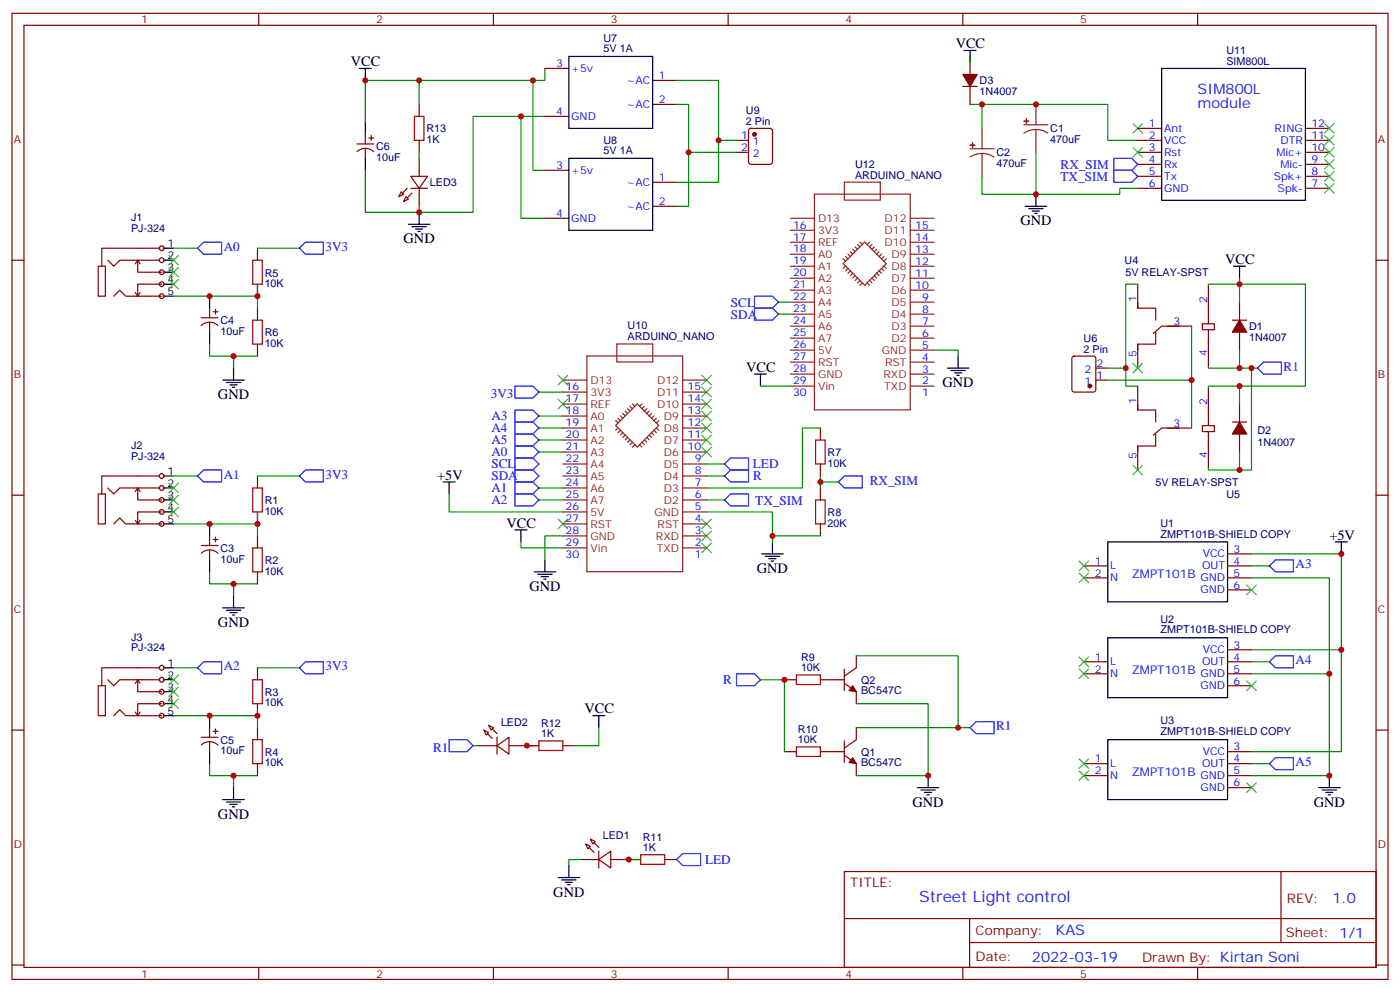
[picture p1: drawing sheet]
<svg xmlns="http://www.w3.org/2000/svg" width="412mm" height="292mm" viewBox="0 0 412 292" stroke-linecap="round" stroke-linejoin="round" font-family="sans-serif">
<g fill="none" stroke="#870000" stroke-width=".35">
<path d="M3.5 3.9h405.4v284.4h-405.4zM7.1 7.4h398.2v277.3h-398.2zM76.2 3.9v3.5M145.3 3.9v3.5M214.5 3.9v3.5M283.6 3.9v3.5M352.8 3.9v3.5M3.5 76.6h3.6M31.7 76.6l1.8 1.8 1.8-1.8h12.3M40.6 73.1h7M405.3 76.6h3.6M3.5 145.7h3.6"/>
<path d="M405.3 145.7h3.6M3.5 214.9h3.6M405.3 214.9h3.6M248.7 256.5h156.6v28.2h-156.6zM377.3 256.5v20.9M248.7 270.4h156.5M285.6 277.4h119.6M285.6 270.4v14.1M3.5 284h3.6M76.2 284.7v3.6M145.3 284.7v3.6M214.5 284.7v3.6"/>
<path d="M283.6 284.7v3.6M352.8 284.7v3.6M405.3 284h3.6"/>
</g>
<path d="M47.6 73.1h3.6M47.6 76.6h3.6M47.6 80.1h3.6M47.6 83.6h3.6M47.6 87.2h3.6" fill="none" stroke="#000" stroke-width=".35"/>
<g fill="#f0f0f0" stroke="#870000" stroke-width=".35">
<circle cx="47.6" cy="73.1" r=".71"/>
<circle cx="47.6" cy="76.6" r=".71"/>
<circle cx="47.6" cy="80.1" r=".71"/>
<circle cx="47.6" cy="83.6" r=".71"/>
<circle cx="47.6" cy="87.2" r=".71"/>
</g>
<path d="M40.6 76.6v3.5h7M40.6 73.1h-10.6v5.3h-1.1v8.8h2.1v-8.8h-1M40.6 76.6l-.7 1M40.6 76.6l.7 1M33.5 87.2l1.8-1.8 1.7 1.8h10.6M39.9 86.1l.7 1.1M41.3 86.1l-.7 1.1M47.6 83.6h-7v3.6M31.7 143.6l1.8 1.8 1.8-1.8h12.3M40.6 140.1h7" fill="none" stroke="#870000" stroke-width=".35"/>
<path d="M47.6 140.1h3.6M47.6 147.1h3.6M47.6 143.6h3.6M47.6 150.7h3.6M47.6 154.2h3.6" fill="none" stroke="#000" stroke-width=".35"/>
<g fill="#f0f0f0" stroke="#870000" stroke-width=".35">
<circle cx="47.6" cy="140.1" r=".71"/>
<circle cx="47.6" cy="143.6" r=".71"/>
<circle cx="47.6" cy="147.1" r=".71"/>
<circle cx="47.6" cy="150.7" r=".71"/>
<circle cx="47.6" cy="154.2" r=".71"/>
</g>
<path d="M33.5 154.2l1.8-1.8 1.7 1.8h10.6M39.9 153.1l.7 1.1M40.6 143.6v3.5h7M40.6 140.1h-10.6v5.3h-1.1v8.8h2.1v-8.8h-1M40.6 143.6l-.7 1.1M40.6 143.6l.7 1.1M41.3 153.1l-.7 1.1M47.6 150.7h-7v3.5M40.6 196.5h7M31.7 200.1l1.8 1.7 1.8-1.7h12.3" fill="none" stroke="#870000" stroke-width=".35"/>
<path d="M47.6 196.5h3.6M47.6 203.6h3.6M47.6 200.1h3.6M47.6 207.1h3.6M47.6 210.6h3.6" fill="none" stroke="#000" stroke-width=".35"/>
<g fill="#f0f0f0" stroke="#870000" stroke-width=".35">
<circle cx="47.6" cy="196.5" r=".71"/>
<circle cx="47.6" cy="200.1" r=".71"/>
<circle cx="47.6" cy="203.6" r=".71"/>
<circle cx="47.6" cy="207.1" r=".71"/>
<circle cx="47.6" cy="210.6" r=".71"/>
</g>
<g fill="none" stroke="#870000" stroke-width=".35">
<path d="M285.8 16.6v5.3M107.6 39.5v2.9M109.4 39.9v1.4M123.5 30.7v3.6M160.5 20.1h7.1M160.5 34.3h7.1M192.3 23.7h7M192.3 30.7h7M220.7 38l.5-.2h5.6l.7 .4v9.5l-.4 .6-5.9 .1-.7-.5v-9.4zM283.6 25.4h4.3M285.8 25.4v5.3M335.1 37.8h7.1"/>
<path d="M384.5 37.8h7.1M105.1 42.4h5M105.2 44.6a3.5 3.5 0 0 1 4.9 .1M107.6 43.8v2.8M108.7 40.6h1.4M118.2 56.5l.7 .7-1.4 .7zM119.6 57.9l.7 .7-1.4 .7zM121 51.9h4.9l-2.4 3.5zM121 55.4h4.9M123.5 41.3v3.5M123.5 46.6v5.3M123.5 55.4v5.3"/>
<path d="M160.5 50.1h7.1M192.3 53.7h7M217 41.3h3.5M217 44.8h3.5M335.1 55.4h7.1M335.1 41.3h7.1M335.1 44.8h7.1M335.1 48.4h7.1M335.1 51.9h7.1M384.5 55.4h7.1M384.5 41.3h7.1M384.5 44.8h7.1"/>
<path d="M384.5 48.4h7.1M384.5 51.9h7.1M75.8 73.1v3.5M160.5 64.2h7.1M192.3 60.7h7M59.3 93.5h4.9M59.3 95.8a3.5 3.5 0 0 1 4.9 0M61.7 90.7v2.8M61.7 94.9v2.9M62.8 91.8h1.4M63.5 91.1v1.4M75.8 83.6v3.6"/>
<path d="M75.8 90.7v3.5M335.1 88.9v1.8h5.3v3.5M335.1 83.6v7.1M340.4 97.8v3.5h-5.3v1.7M344 96h7M347.5 96h-5.3l-2.5 2.1M354.2 95.3h3.5v1.7h-3.5zM356 84v11.3M356 97v11M363 94.2h4.2M365.1 88.9v5.3M365.1 97.8v5.2"/>
<path d="M75.8 101.3v3.5M316 105l.4-.2h5.7l.6 .4 .1 9.5-.5 .6-5.9 .1-.6-.5-.1-9.4zM322.8 111.9h3.5M322.8 108.3h3.5M335.1 118.9v1.8h5.3v3.5M335.1 101.3v7M335.1 113.6v7.1M356 114v11.3M365.1 118.9v5.3M241.7 126v3.5M241.7 136.6v3.5M335.1 131.3v7"/>
<path d="M340.4 127.7v3.6h-5.3v1.7M344 126h7M347.5 126h-5.3l-2.5 2.1M354.2 125.3h3.5v1.7h-3.5zM356 127v11M363 124.2h4.2M365.1 127.7v5.3M61.7 157.7v2.8M62.8 158.8h1.4M63.5 158.1v1.4M75.8 140.1v3.5M75.8 150.7v3.5"/>
<path d="M75.8 157.7v3.6M241.7 143.6v3.5M241.7 154.2v3.5M59.3 160.5h4.9M59.3 162.8a3.5 3.5 0 0 1 4.9 .1M61.7 162v2.8M75.8 168.3v3.5M319.3 166.5h7M319.3 170.1h7M361.6 163h7.1M361.6 166.5h7.1M361.6 170.1h7.1"/>
<path d="M361.6 173.6h7.1M40.6 196.5h-10.6v5.3h-1.1v8.8h2.1v-8.8h-1M75.8 196.5v3.6M248.7 196.9v6.3M252.2 193v3.5l-3.5 2.5M319.3 194.8h7M319.3 198.3h7M361.6 191.2h7.1M361.6 194.8h7.1M361.6 198.3h7.1M33.5 210.6l1.8-1.7 1.7 1.7h10.6M39.9 209.6l.7 1"/>
<path d="M40.6 200.1v3.5h7M40.6 200.1l-.7 1M40.6 200.1l.7 1M41.3 209.6l-.7 1M47.6 207.1h-7v3.5M59.3 217h4.9M59.3 219.3a3.5 3.5 0 0 1 4.9 0M61.7 214.2v2.8M61.7 218.4v2.8M62.8 215.2h1.4M63.5 214.5v1.4M75.8 207.1v3.5"/>
<path d="M75.8 214.2v3.5M141.1 219.5h5.3M142.5 214.9l1.4 .7-.7 .7zM143.9 213.5l1.4 .7-.7 .7zM146.4 219.5l3.5-2.5v4.9zM146.4 217v4.9M149.9 219.5h8.8M165.8 219.5h3.5M231.1 200.1h3.5M241.7 200.1h7M248.7 201.1l3.5 2.5v3.5M248.7 218.1v6.3"/>
<path d="M252.2 214.2v3.5l-3.5 2.5M361.6 201.8h7.1M75.8 224.8v3.5M231.1 221.2h3.5M241.7 221.2h7M248.7 222.3l3.5 2.5v3.5M319.3 224.8h7M319.3 228.3h7M361.6 221.2h7.1M361.6 224.8h7.1M361.6 228.3h7.1M361.6 231.8h7.1"/>
<path d="M171.1 253h5.3M172.5 248.4l1.4 .7-.7 .7zM173.9 247l1.4 .7-.7 .7zM176.4 253l3.5-2.5v4.9zM176.4 250.5v4.9M179.9 253h8.8M195.8 253h3.5"/>
</g>
<g fill="none" stroke="#000" stroke-width=".35">
<path d="M167.6 16.6h24.7v21.2h-24.7zM284 14.9h3.5M285.8 14.9v3.5M105.8 20.1h3.6M107.6 20.1v3.6M107.6 36v3.5M342.2 20.1h42.3v38.8h-42.3zM107.6 46.6v3.5M167.6 46.6h24.7v21.2h-24.7zM305.2 57.2v3.5M120.3 66h6.3M121.4 66.7h4.2"/>
<path d="M122.4 67.4h2.1M123.1 68.1h.7M123.5 62.5v3.5M302 60.7h6.3M303 61.4h4.3M304.1 62.1h2.1M304.8 62.8h.7M363.4 78.4h3.5M365.1 78.4v3.5M61.7 87.2v3.5M61.7 97.8v3.5M65.6 111.9h6.4"/>
<path d="M66.7 112.6h4.2M67.7 113.3h2.1M68.4 114h.7M68.8 108.3v3.6M222.2 110.1h3.6M224 110.1v3.5M279 108.3h6.4M280.1 109h4.2M281.2 109.7h2.1M281.9 110.5h.7M282.2 104.8v3.5M61.7 154.2v3.5"/>
<path d="M130.5 141.9h3.6M132.3 141.9v3.5M151.7 156h3.5M153.5 156v3.5M227.5 159.5v3.5M326.3 159.5h35.3v17.6h-35.3zM393.3 159.5h3.6M395.1 159.5v3.5M61.7 164.8v3.5M65.6 178.9h6.4M66.7 179.6h4.2M68.8 175.4v3.5"/>
<path d="M157.3 168.3h6.4M158.4 169h4.2M159.5 169.7h2.1M160.2 170.4h.7M160.5 164.8v3.5M224.4 163h6.3M225.4 163.7h4.3M226.5 164.4h2.1M227.2 165.1h.7M67.7 180.3h2.1M68.4 181h.7M326.3 187.7h35.3v17.7h-35.3z"/>
<path d="M61.7 210.6v3.6M174.6 210.6h3.6M176.4 210.6v3.6M326.3 217.7h35.3v17.6h-35.3zM61.7 221.2v3.6M65.6 235.3h6.4M66.7 236h4.2M67.7 236.7h2.1M68.4 237.5h.7M68.8 231.8v3.5M270.2 231.8h6.4M271.3 232.5h4.2"/>
<path d="M272.3 233.2h2.2M273 233.9h.8M273.4 228.3v3.5M388.4 231.8h6.4M389.5 232.5h4.2M390.5 233.2h2.1M391.2 233.9h.7M391.6 228.3v3.5M164.4 258.3h6.3M165.5 259h4.2M166.5 259.7h2.1M167.6 254.7v3.6"/>
<path d="M167.2 260.4h.7"/>
</g>
<g fill="none" stroke="#00f" stroke-width=".35">
<path d="M328.1 50.1h5.3l1.7 1.8-1.7 1.8h-5.3zM328.1 46.6h5.3l1.7 1.8-1.7 1.7h-5.3zM58.2 73.1l1.8-1.8h5.3v3.5h-5.3zM88.2 73.1l1.8-1.8h5.2v3.5h-5.2zM222.2 87.2h5.3l1.8 1.7-1.8 1.8h-5.3zM222.2 90.7h5.3l1.8 1.8-1.8 1.7h-5.3zM151.7 113.6h5.3l1.7 1.8-1.7 1.8h-5.3zM370.4 108.3l1.8-1.7h5.3v3.5h-5.3zM151.7 120.7h5.3l1.7 1.7-1.7 1.8h-5.3zM151.7 124.2h5.3l1.7 1.8-1.7 1.7h-5.3zM151.7 127.7h5.3l1.7 1.8-1.7 1.8h-5.3zM151.7 131.3h5.3l1.7 1.7-1.7 1.8h-5.3z"/>
<path d="M151.7 138.3h5.3l1.7 1.8-1.7 1.8h-5.3zM151.7 134.8h5.3l1.7 1.8-1.7 1.7h-5.3zM213.4 136.6l1.8-1.8h5.3v3.5h-5.3zM58.2 140.1l1.8-1.8h5.3v3.6h-5.3zM88.2 140.1l1.8-1.8h5.2v3.6h-5.2zM151.7 141.9h5.3l1.7 1.7-1.7 1.8h-5.3zM151.7 145.4h5.3l1.7 1.7-1.7 1.8h-5.3zM213.4 147.1l1.8-1.7h5.3v3.5h-5.3zM213.4 140.1l1.8-1.8h5.3v3.6h-5.3zM246.9 141.9l1.8-1.8h5.3v3.5h-5.3zM373.9 166.5l1.8-1.7h5.3v3.5h-5.3zM58.2 196.5l1.8-1.7h5.3v3.5h-5.3z"/>
<path d="M88.2 196.5l1.8-1.7h5.2v3.5h-5.2zM217 198.3h5.2l1.8 1.8-1.8 1.7h-5.2zM373.9 194.8l1.8-1.8h5.3v3.5h-5.3zM132.3 217.7h5.3l1.7 1.8-1.7 1.7h-5.3zM285.8 214.2l1.7-1.8h5.3v3.5h-5.3zM373.9 224.8l1.8-1.8h5.3v3.5h-5.3zM199.3 253l1.8-1.8h5.3v3.5h-5.3z"/>
</g>
<g fill="none" stroke="#008700" stroke-width=".35">
<path d="M285.8 16.6v1.8M123.5 23.7v7M153.5 34.3v29.9h7M157 23.7v26.4h3.5M160.5 20.1v3.6h-52.9v12.3M160.5 34.3h-21.2v28.2h-31.7v-12.4M199.3 23.7h12.4v30h-12.4M199.3 30.7h3.5v30h-3.5M285.8 30.7h40.5v10.6h8.8M289.3 30.7v7.1M123.5 44.8v1.8M202.8 44.8h14.2"/>
<path d="M211.7 41.3h5.3M289.3 51.9v5.3h15.9M305.2 44.8v12.4M335.1 55.4h-5.3v1.8h-24.6M51.2 73.1h7M75.8 73.1h12.4M123.5 60.7v1.8M51.2 87.2h24.6M75.8 83.6v7.1M229.3 88.9h3.5M229.3 92.5h3.5M335.1 83.6h-3.5v30h3.5"/>
<path d="M351 96v30M356 84v-.4h9.1v5.3M365.1 81.9v1.7h19.4v30h-19.4M61.7 101.3v3.5h14.1M68.8 104.8v3.5M158.7 115.4h7.1M224 113.6h8.8M275.2 103h7v1.8M326.3 108.3h5.3M326.3 111.9h24.7M356 114v-.4h9.1v5.3M365.1 103v5.3h-9.1v-.3"/>
<path d="M365.1 108.3h5.3M368.7 108.3v30h-3.6M158.7 122.4h7.1M158.7 126h7.1M158.7 129.5h7.1M158.7 133h7.1M208.1 136.6h5.3M241.7 126h-5.3v17.6h-28.3M365.1 133v5.3h-9.1v-.3M51.2 154.2h24.6M51.2 140.1h7M75.8 150.7v7"/>
<path d="M75.8 140.1h12.4M132.3 145.4v5.3h33.5M153.5 159.5v1.8h12.3M158.7 147.1h7.1M158.7 143.6h7.1M165.8 157.7h-5.3v7.1M208.1 150.7h19.4v8.8M208.1 140.1h5.3M208.1 147.1h5.3M227.5 157.7h14.2M241.7 140.1v3.5M241.7 141.9h5.2"/>
<path d="M61.7 168.3v3.5h14.1M68.8 171.8v3.6M368.7 163h26.4v28.2h-26.4M368.7 170.1h22.9v58.2h-22.9M368.7 166.5h5.2M51.2 196.5h7M75.8 196.5h12.4M252.2 193h30v21.2M368.7 198.3h22.9M368.7 194.8h5.2M395.1 191.2v30h-26.4M51.2 210.6h24.6"/>
<path d="M75.8 208.9v5.3M139.3 219.5h1.8M155.2 219.5h3.5M176.4 214.2v5.3h-7.1M224 200.1h7.1v21.1M252.2 207.1h21.2v21.2h-21.2M252.2 214.2h33.6M61.7 224.8v3.5h14.1M68.8 228.3v3.5M368.7 224.8h5.2M171.1 253h-3.5v1.7M185.2 253h3.5"/>
</g>
<g fill="#8c2424" stroke="#8c2424" stroke-width=".35">
<path d="M302.3 35l.1 1.4z"/>
<path d="M301.6 35.7h1.4z"/>
<path d="M286.5 42v1.4z"/>
<path d="M285.8 42.7l1.4 .1z"/>
</g>
<g fill="none" stroke="#8c2424" stroke-width=".35">
<path d="M289.3 37.8v6M301.6 36.7h7.1M305.2 38.1l-1.9 .3-1.7 .8M305.2 38.1l1.8 .3 1.7 .8M305.2 30.7v6M305.2 38.1v6.7M239.9 57.1h28.2v63.5h-28.2zM248.7 53.6h10.6v5.3h-10.6zM285.8 43.8h7M289.3 45.2l-1.9 .2-1.6 .8M289.3 45.2l1.8 .2 1.7 .8M289.3 45.2v6.7"/>
<path d="M232.8 67.8h7.1M232.8 71.3h7.1M232.8 74.8h7.1M232.8 78.4h7.1M232.8 64.2h7.1M248.4 77.6l6.3-6.3 6.4 6.3-6.4 6.4zM248.4 76.2l.7 .7M249.1 75.5l.7 .7M249.1 78.3l-.7 .7M249.8 74.8l.7 .7M249.8 79l-.7 .7M250.5 74.1l.7 .7"/>
<path d="M250.5 79.7l-.7 .7M251.2 73.4l.7 .7M251.9 72.7l.7 .7M252.6 72l.7 .7M253.3 71.3l.7 .7M256.1 71.3l-.7 .7M256.8 72l-.7 .7M257.5 72.7l-.7 .7M258.2 73.4l-.7 .7M259 74.1l-.8 .7M259 79.7l.7 .7M259.7 79l.7 .7"/>
<path d="M259.7 74.8l-.7 .7M260.4 78.3l.7 .7M260.4 75.5l-.7 .7M261.1 76.2l-.7 .7M268.1 67.8h7.1M268.1 71.3h7.1M268.1 74.8h7.1M268.1 78.4h7.1M268.1 64.2h7.1M232.8 81.9h7.1M232.8 85.4h7.1M232.8 88.9h7.1"/>
<path d="M232.8 92.5h7.1M232.8 96h7.1M232.8 99.5h7.1M251.2 80.4l-.7 .7M251.9 81.1l-.7 .7M252.6 81.8l-.7 .7M253.3 82.5l-.7 .7M254 83.2l-.7 .8M255.4 83.2l.7 .8M256.1 82.5l.7 .7M256.8 81.8l.7 .7M257.5 81.1l.7 .7"/>
<path d="M258.2 80.4l.8 .7M268.1 81.9h7.1M268.1 85.4h7.1M268.1 88.9h7.1M268.1 92.5h7.1M268.1 96h7.1M268.1 99.5h7.1M165.8 115.4h7.1M165.8 118.9h7.1M165.8 111.9h7.1M172.9 104.8h28.2v63.5h-28.2zM181.7 101.2h10.6v5.3h-10.6z"/>
<path d="M185.6 119.6l.7 .7M186.3 118.9l.7 .7M189.1 118.9l-.7 .7M189.8 119.6l-.7 .7M201.1 115.4h7M201.1 118.9h7M201.1 111.9h7M232.8 103h7.1M232.8 106.6h7.1M232.8 110.1h7.1M232.8 113.6h7.1M268.1 103h7.1"/>
<path d="M268.1 106.6h7.1M268.1 110.1h7.1M268.1 113.6h7.1M165.8 122.4h7.1M165.8 126h7.1M165.8 129.5h7.1M165.8 133h7.1M165.8 136.6h7.1M181.3 125.2l6.4-6.3 6.3 6.3-6.3 6.4zM181.3 123.8l.7 .7M182 123.1l.8 .7M182 125.9l-.7 .7"/>
<path d="M182.8 122.4l.7 .7M182.8 126.6l-.8 .7M183.5 121.7l.7 .7M183.5 127.3l-.7 .7M184.2 121l.7 .7M184.2 128l-.7 .8M184.9 120.3l.7 .7M184.9 128.8l-.7 .7M185.6 129.5l-.7 .7M186.3 130.2l-.7 .7M187 130.9l-.7 .7M188.4 130.9l.7 .7"/>
<path d="M189.1 130.2l.7 .7M189.8 129.5l.7 .7M190.5 128.8l.7 .7M190.5 120.3l-.7 .7M191.2 128l.7 .8M191.2 121l-.7 .7M191.9 127.3l.7 .7M191.9 121.7l-.7 .7M192.6 122.4l-.7 .7M192.6 126.6l.7 .7M193.3 125.9l.7 .7M193.3 123.1l-.7 .7"/>
<path d="M194 123.8l-.7 .7M201.1 122.4h7M201.1 126h7M201.1 129.5h7M201.1 133h7M201.1 136.6h7M165.8 140.1h7.1M165.8 143.6h7.1M165.8 147.1h7.1M165.8 150.7h7.1M165.8 154.2h7.1M165.8 157.7h7.1"/>
<path d="M201.1 140.1h7M201.1 143.6h7M201.1 147.1h7M201.1 150.7h7M201.1 154.2h7M201.1 157.7h7M165.8 161.3h7.1M201.1 161.3h7"/>
</g>
<g fill="none" stroke="#3c3" stroke-width=".35">
<path d="M333.7 36.4l2.8 2.8M336.5 36.4l-2.8 2.8M390.2 36.4l2.8 2.8M390.2 39.9l2.8 2.8M393 36.4l-2.8 2.8M393 39.9l-2.8 2.8M333.7 43.4l2.8 2.8M336.5 43.4l-2.8 2.8M390.2 43.4l2.8 2.8M390.2 47l2.8 2.8M390.2 50.5l2.8 2.8M390.2 54l2.8 2.8"/>
<path d="M393 50.5l-2.8 2.8M393 43.4l-2.8 2.8M393 47l-2.8 2.8M393 54l-2.8 2.8M49.7 75.2l2.9 2.8M49.7 78.7l2.9 2.8M52.6 75.2l-2.9 2.8M52.6 78.7l-2.9 2.8M49.7 82.2l2.9 2.9M52.6 82.2l-2.9 2.9M164.4 110.5l2.8 2.8M164.4 117.5l2.8 2.8"/>
<path d="M167.2 110.5l-2.8 2.8M167.2 117.5l-2.8 2.8M206.7 110.5l2.8 2.8M206.7 114l2.8 2.8M206.7 117.5l2.8 2.8M209.5 110.5l-2.8 2.8M209.5 114l-2.8 2.8M209.5 117.5l-2.8 2.8M333.7 106.9l2.8 2.8M336.5 106.9l-2.8 2.8M206.7 121l2.8 2.9M206.7 124.6l2.8 2.8"/>
<path d="M206.7 128.1l2.8 2.8M206.7 131.6l2.8 2.8M209.5 121l-2.8 2.9M209.5 124.6l-2.8 2.8M209.5 128.1l-2.8 2.8M209.5 131.6l-2.8 2.8M333.7 136.9l2.8 2.8M336.5 136.9l-2.8 2.8M49.7 142.2l2.9 2.8M49.7 145.7l2.9 2.9M49.7 149.3l2.9 2.8M52.6 142.2l-2.9 2.8"/>
<path d="M52.6 145.7l-2.9 2.9M52.6 149.3l-2.9 2.8M164.4 152.8l2.8 2.8M167.2 152.8l-2.8 2.8M206.7 152.8l2.8 2.8M206.7 156.3l2.8 2.8M206.7 159.8l2.8 2.9M209.5 152.8l-2.8 2.8M209.5 156.3l-2.8 2.8M209.5 159.8l-2.8 2.9M317.9 165.1l2.8 2.9M317.9 168.7l2.8 2.8"/>
<path d="M320.7 165.1l-2.8 2.9M320.7 168.7l-2.8 2.8M367.2 172.2l2.9 2.8M370.1 172.2l-2.9 2.8M49.7 198.6l2.9 2.9M52.6 198.6l-2.9 2.9M317.9 193.4l2.8 2.8M317.9 196.9l2.8 2.8M320.7 193.4l-2.8 2.8M320.7 196.9l-2.8 2.8M49.7 202.2l2.9 2.8M49.7 205.7l2.9 2.8"/>
<path d="M52.6 202.2l-2.9 2.8M52.6 205.7l-2.9 2.8M367.2 200.4l2.9 2.8M370.1 200.4l-2.9 2.8M317.9 223.3l2.8 2.9M317.9 226.9l2.8 2.8M320.7 223.3l-2.8 2.9M320.7 226.9l-2.8 2.8M367.2 230.4l2.9 2.8M370.1 230.4l-2.9 2.8"/>
</g>
<g fill="none" stroke="#a10000" stroke-width=".35">
<path d="M122.1 34.3h2.8v7h-2.8zM74.4 76.6h2.9v7h-2.9zM74.4 94.2h2.9v7.1h-2.9zM240.2 129.5h2.9v7.1h-2.9zM74.4 143.6h2.9v7.1h-2.9zM240.2 147.1h2.9v7.1h-2.9zM74.4 161.3h2.9v7h-2.9zM234.6 198.6h7.1v2.9h-7.1zM74.4 200.1h2.9v7h-2.9zM74.4 217.7h2.9v7.1h-2.9zM158.7 218.1h7.1v2.8h-7.1zM234.6 219.8h7.1v2.8h-7.1z"/>
<path d="M188.7 251.6h7.1v2.8h-7.1z"/>
</g>
<g fill="#870000" stroke="#870000" stroke-width=".35">
<path d="M365.1 94.2l2.1 3.6h-4.2z"/>
<path d="M365.1 124.2l2.1 3.5h-4.2z"/>
<path d="M283.6 21.9h4.3l-2.1 3.5z"/>
<path d="M251.2 223l1 1.8-2.1-.4z"/>
<path d="M251.2 201.8l1 1.8-2.1-.4z"/>
<path d="M173.6 249.4l1.4 1.5z"/>
<path d="M175 248l1.4 1.4z"/>
<path d="M143.6 215.9l1.4 1.4z"/>
<path d="M145 214.5l1.4 1.4z"/>
<path d="M121.4 56.8l-1.5 1.4z"/>
<path d="M118.5 56.8l1.4-1.4z"/>
<circle cx="321" cy="113.6" r=".53"/>
<circle cx="222.2" cy="39.5" r=".53"/>
</g>
<g fill="#c00">
<circle cx="68.8" cy="104.8" r=".88"/>
<circle cx="68.8" cy="171.8" r=".88"/>
<circle cx="68.8" cy="228.3" r=".88"/>
<circle cx="75.8" cy="87.2" r=".88"/>
<circle cx="75.8" cy="210.6" r=".88"/>
<circle cx="75.8" cy="154.2" r=".88"/>
<circle cx="61.7" cy="210.6" r=".88"/>
<circle cx="61.7" cy="154.2" r=".88"/>
<circle cx="61.7" cy="87.2" r=".88"/>
<circle cx="395.1" cy="191.2" r=".88"/>
<circle cx="391.6" cy="198.3" r=".88"/>
<circle cx="391.6" cy="228.3" r=".88"/>
<circle cx="395.1" cy="163" r=".88"/>
<circle cx="365.1" cy="83.6" r=".88"/>
<circle cx="365.1" cy="113.6" r=".88"/>
<circle cx="365.1" cy="108.3" r=".88"/>
<circle cx="273.4" cy="228.3" r=".88"/>
<circle cx="351" cy="111.9" r=".88"/>
<circle cx="331.6" cy="108.3" r=".88"/>
<circle cx="231.1" cy="200.1" r=".88"/>
<circle cx="282.2" cy="214.2" r=".88"/>
<circle cx="365.1" cy="138.3" r=".88"/>
<circle cx="368.7" cy="108.3" r=".88"/>
<circle cx="241.7" cy="141.9" r=".88"/>
<circle cx="227.5" cy="157.7" r=".88"/>
<circle cx="185.2" cy="253" r=".88"/>
<circle cx="155.2" cy="219.5" r=".88"/>
<circle cx="123.5" cy="62.5" r=".88"/>
<circle cx="107.6" cy="23.7" r=".88"/>
<circle cx="123.5" cy="23.7" r=".88"/>
<circle cx="153.5" cy="34.3" r=".88"/>
<circle cx="157" cy="23.7" r=".88"/>
<circle cx="211.7" cy="41.3" r=".88"/>
<circle cx="202.8" cy="44.8" r=".88"/>
<circle cx="305.2" cy="57.2" r=".88"/>
<circle cx="305.2" cy="30.7" r=".88"/>
<circle cx="289.3" cy="30.7" r=".88"/>
</g>
<text font-size="4.6" fill="#00f" x="270.8" y="265.5">Street Light control</text>
<g font-size="4.2">
<text x="281.5" y="14.1">VCC</text>
<text x="103.4" y="19.4">VCC</text>
<text x="118.9" y="71.6">GND</text>
<text x="300.6" y="66.4">GND</text>
<text x="360.9" y="77.6">VCC</text>
<text x="219.8" y="109.4">VCC</text>
<text x="277.6" y="114">GND</text>
<text x="64.2" y="117.5">GND</text>
<text x="128.8" y="141.1">+5V</text>
<text x="149.2" y="155.3">VCC</text>
<text x="391.6" y="158.8">+5V</text>
<text x="155.9" y="174">GND</text>
<text x="223" y="168.7">GND</text>
<text x="64.2" y="184.5">GND</text>
<text x="172.2" y="209.9">VCC</text>
<text x="268.8" y="237.5">GND</text>
<text x="387" y="237.5">GND</text>
<text x="64.2" y="241">GND</text>
<text x="163" y="263.9">GND</text>
</g>
<g font-size="4.2" fill="#00f">
<text x="352.8" y="27.6">SIM800L</text>
<text x="352.8" y="31.8">module</text>
<text x="392.5" y="265.8">1.0</text>
<text x="310.9" y="275.3">KAS</text>
<text x="304" y="283.1">2022-03-19</text>
</g>
<g font-size="3.9" fill="#00f">
<text x="312.4" y="53.1">TX_SIM</text>
<text x="312.4" y="49.6">RX_SIM</text>
<text x="65.9" y="73.8">A0</text>
<text x="95.9" y="73.8">3V3</text>
<text x="215.3" y="90.2">SCL</text>
<text x="215.3" y="93.8">SDA</text>
<text x="378.1" y="109.1">R1</text>
<text x="144.6" y="117.1">3V3</text>
<text x="144.8" y="123.8">A3</text>
<text x="144.8" y="127.3">A4</text>
<text x="144.8" y="130.8">A5</text>
<text x="144.8" y="134.3">A0</text>
<text x="144.8" y="137.9">SCL</text>
<text x="221.8" y="137.8">LED</text>
<text x="65.9" y="140.8">A1</text>
<text x="95.9" y="140.8">3V3</text>
<text x="144.8" y="141.4">SDA</text>
<text x="221.8" y="141.3">R</text>
<text x="256.2" y="142.7">RX_SIM</text>
<text x="144.8" y="144.9">A1</text>
<text x="144.8" y="148.4">A2</text>
<text x="222.5" y="148.5">TX_SIM</text>
<text x="381.6" y="167.3">A3</text>
<text x="65.9" y="197.3">A2</text>
<text x="95.9" y="197.3">3V3</text>
<text x="381.6" y="195.5">A4</text>
<text x="213" y="201.3">R</text>
<text x="293.4" y="214.9">R1</text>
<text x="127.6" y="221.2">R1</text>
<text x="381.6" y="225.5">A5</text>
<text x="207.7" y="254.2">LED</text>
</g>
<g font-size="3.9" fill="#800">
<text x="250.5" y="261.1">TITLE:</text>
<text x="379.1" y="265.8">REV:</text>
<text x="287.4" y="275.3">Company:</text>
<text x="378.7" y="275.9">Sheet: 1/1</text>
<text x="287.4" y="283">Date:</text>
<text x="336.4" y="283.1">Drawn By: Kirtan Soni</text>
</g>
<g font-size="3.5" fill="#00f">
<text x="333.4" y="170.1">ZMPT101B</text>
<text x="333.4" y="198.3">ZMPT101B</text>
<text x="333.4" y="228.3">ZMPT101B</text>
</g>
<g font-size="3.2" fill="#800">
<text x="41.6" y="6.9">1</text>
<text x="110.8" y="6.9">2</text>
<text x="179.9" y="6.9">3</text>
<text x="249.1" y="6.9">4</text>
<text x="318.2" y="6.9">5</text>
<text x="4.1" y="42">A</text>
<text x="405.9" y="42">A</text>
<text x="4.1" y="111.2">B</text>
<text x="405.9" y="111.2">B</text>
<text x="4.1" y="180.3">C</text>
<text x="405.9" y="180.3">C</text>
<text x="4.1" y="249.4">D</text>
<text x="405.9" y="249.4">D</text>
<text x="41.6" y="287.7">1</text>
<text x="110.8" y="287.7">2</text>
<text x="179.9" y="287.7">3</text>
<text x="249.1" y="287.7">4</text>
<text x="318.2" y="287.7">5</text>
</g>
<g font-size="3.2" fill="#000080">
<text x="177.8" y="15.4">5V 1A</text>
<text x="177.8" y="12.5">U7</text>
<text x="361.3" y="16">U11</text>
<text x="361.3" y="19.1">SIM800L</text>
<text x="288.6" y="28">1N4007</text>
<text x="288.6" y="24.8">D3</text>
<text x="219.7" y="33.7">U9</text>
<text x="125.6" y="38.9">R13</text>
<text x="219.7" y="36.7">2 Pin</text>
<text x="309.4" y="38.9">C1</text>
<text x="110.8" y="47.4">10uF</text>
<text x="110.8" y="44.3">C6</text>
<text x="125.6" y="42.1">1K</text>
<text x="177.8" y="45.4">5V 1A</text>
<text x="177.8" y="42.5">U8</text>
<text x="293.5" y="46">C2</text>
<text x="309.4" y="42.1">470uF</text>
<text x="251.9" y="52.6">ARDUINO_NANO</text>
<text x="251.9" y="49.3">U12</text>
<text x="293.5" y="49.2">470uF</text>
<text x="126.6" y="54.8">LED3</text>
<text x="38.6" y="65">J1</text>
<text x="38.6" y="68.3">PJ-324</text>
<text x="331.3" y="77.7">U4</text>
<text x="78" y="81.4">R5</text>
<text x="331.5" y="81.2">5V RELAY-SPST</text>
<text x="78" y="84.4">10K</text>
<text x="64.9" y="95.5">C4</text>
<text x="64.9" y="98.5">10uF</text>
<text x="78" y="99">R6</text>
<text x="184.9" y="100.2">ARDUINO_NANO</text>
<text x="184.9" y="97">U10</text>
<text x="319.2" y="100.7">U6</text>
<text x="367.9" y="100.3">1N4007</text>
<text x="367.9" y="97.3">D1</text>
<text x="78" y="102.1">10K</text>
<text x="319.2" y="103.8">2 Pin</text>
<text x="370.4" y="131.3">1N4007</text>
<text x="370.4" y="127.7">D2</text>
<text x="38.6" y="135.3">PJ-324</text>
<text x="38.6" y="132.1">J2</text>
<text x="243.8" y="137.3">10K</text>
<text x="243.8" y="134.3">R7</text>
<text x="340.3" y="143.1">5V RELAY-SPST</text>
<text x="78" y="148.4">R1</text>
<text x="361.3" y="146.6">U5</text>
<text x="78" y="151.4">10K</text>
<text x="243.8" y="155">20K</text>
<text x="243.8" y="151.9">R8</text>
<text x="341.8" y="155">U1</text>
<text x="341.8" y="158.2">ZMPT101B-SHIELD COPY</text>
<text x="64.9" y="165.6">10uF</text>
<text x="64.9" y="162.5">C3</text>
<text x="78" y="166.1">R2</text>
<text x="78" y="169.1">10K</text>
<text x="341.8" y="183.2">U2</text>
<text x="38.6" y="191.7">PJ-324</text>
<text x="38.6" y="188.5">J3</text>
<text x="341.8" y="186.4">ZMPT101B-SHIELD COPY</text>
<text x="236" y="197.6">10K</text>
<text x="236" y="194.6">R9</text>
<text x="253.6" y="201.3">Q2</text>
<text x="78" y="207.9">10K</text>
<text x="78" y="204.9">R3</text>
<text x="253.6" y="204.4">BC547C</text>
<text x="147.6" y="213.6">LED2</text>
<text x="159.4" y="214">R12</text>
<text x="235" y="215.7">R10</text>
<text x="341.8" y="213.2">U3</text>
<text x="64.9" y="222">10uF</text>
<text x="64.9" y="219">C5</text>
<text x="159.4" y="217">1K</text>
<text x="235" y="218.8">10K</text>
<text x="341.8" y="216.4">ZMPT101B-SHIELD COPY</text>
<text x="78" y="225.5">10K</text>
<text x="78" y="222.5">R4</text>
<text x="253.6" y="225.5">BC547C</text>
<text x="253.6" y="222.5">Q1</text>
<text x="177.6" y="247.1">LED1</text>
<text x="189.4" y="250.5">1K</text>
<text x="189.4" y="247.5">R11</text>
</g>
<g font-size="3.2" fill="#00f">
<text x="163.8" y="19.8">3</text>
<text x="168.3" y="21.2">+5v</text>
<text x="194" y="23.3">1</text>
<text x="184.6" y="24.7">~AC</text>
<text x="163.8" y="33.9">4</text>
<text x="168.3" y="35.3">GND</text>
<text x="184.6" y="31.8">~AC</text>
<text x="194" y="30.4">2</text>
<text x="218.3" y="41">1</text>
<text x="338.4" y="41">2</text>
<text x="338.4" y="37.4">1</text>
<text x="342.9" y="38.8">Ant</text>
<text x="375.4" y="38.8">RING</text>
<text x="386.3" y="37.4">12</text>
<text x="386.3" y="41">11</text>
<text x="218.3" y="44.5">2</text>
<text x="221.8" y="42.7">1</text>
<text x="221.8" y="46.2">2</text>
<text x="338.4" y="44.5">3</text>
<text x="342.9" y="45.9">Rst</text>
<text x="342.9" y="42.4">VCC</text>
<text x="376" y="45.9">Mic+</text>
<text x="377.2" y="42.4">DTR</text>
<text x="386.3" y="44.5">10</text>
<text x="163.8" y="49.8">3</text>
<text x="168.3" y="51.2">+5v</text>
<text x="194" y="53.3">1</text>
<text x="338.4" y="51.5">5</text>
<text x="338.4" y="48">4</text>
<text x="342.9" y="53">Tx</text>
<text x="342.9" y="49.4">Rx</text>
<text x="375.2" y="53">Spk+</text>
<text x="377.2" y="49.4">Mic-</text>
<text x="386.3" y="48">9</text>
<text x="386.3" y="51.5">8</text>
<text x="184.6" y="54.7">~AC</text>
<text x="338.4" y="55.1">6</text>
<text x="342.9" y="56.5">GND</text>
<text x="376.4" y="56.5">Spk-</text>
<text x="386.3" y="55.1">7</text>
<text x="163.8" y="63.9">4</text>
<text x="168.3" y="65.3">GND</text>
<text x="184.6" y="61.8">~AC</text>
<text x="194" y="60.4">2</text>
<text x="233.6" y="67.3">16</text>
<text x="233.6" y="70.8">17</text>
<text x="269.6" y="70.8">14</text>
<text x="269.6" y="67.3">15</text>
<text x="233.6" y="74.3">18</text>
<text x="233.6" y="77.8">19</text>
<text x="269.6" y="77.9">12</text>
<text x="269.6" y="74.4">13</text>
<text x="233.6" y="81.4">20</text>
<text x="269.6" y="81.4">11</text>
<text x="233.6" y="84.9">21</text>
<text x="233.6" y="88.4">22</text>
<text x="269.6" y="84.9">10</text>
<text x="271.7" y="88.5">9</text>
<text x="334.8" y="88.9" transform="rotate(-90 334.8 88.9)">1</text>
<text x="355.6" y="89.3" transform="rotate(-90 355.6 89.3)">2</text>
<text x="233.6" y="92">23</text>
<text x="233.6" y="95.5">24</text>
<text x="271.7" y="95.5">7</text>
<text x="271.7" y="92">8</text>
<text x="345.7" y="95.6">3</text>
<text x="233.6" y="99">25</text>
<text x="271.7" y="99">6</text>
<text x="233.6" y="102.5">26</text>
<text x="233.6" y="106.1">27</text>
<text x="271.7" y="106.1">4</text>
<text x="271.7" y="102.6">5</text>
<text x="323" y="108">2</text>
<text x="334.8" y="105.1" transform="rotate(-90 334.8 105.1)">5</text>
<text x="355.6" y="104.7" transform="rotate(-90 355.6 104.7)">4</text>
<text x="233.6" y="109.6">28</text>
<text x="233.6" y="113.1">29</text>
<text x="271.7" y="113.2">2</text>
<text x="271.7" y="109.6">3</text>
<text x="319.5" y="113.3">1</text>
<text x="319.5" y="109.7">2</text>
<text x="323" y="111.5">1</text>
<text x="166.6" y="114.9">16</text>
<text x="166.6" y="118.4">17</text>
<text x="202.6" y="118.4">14</text>
<text x="202.6" y="114.9">15</text>
<text x="233.6" y="116.6">30</text>
<text x="271.7" y="116.7">1</text>
<text x="334.8" y="118.9" transform="rotate(-90 334.8 118.9)">1</text>
<text x="355.6" y="119.3" transform="rotate(-90 355.6 119.3)">2</text>
<text x="166.6" y="121.9">18</text>
<text x="166.6" y="125.5">19</text>
<text x="202.6" y="125.5">12</text>
<text x="202.6" y="122">13</text>
<text x="345.7" y="125.6">3</text>
<text x="166.6" y="129">20</text>
<text x="202.6" y="129">11</text>
<text x="166.6" y="132.5">21</text>
<text x="166.6" y="136">22</text>
<text x="202.6" y="132.6">10</text>
<text x="204.7" y="136.1">9</text>
<text x="334.8" y="135" transform="rotate(-90 334.8 135)">5</text>
<text x="355.6" y="134.7" transform="rotate(-90 355.6 134.7)">4</text>
<text x="166.6" y="139.6">23</text>
<text x="166.6" y="143.1">24</text>
<text x="204.7" y="143.1">7</text>
<text x="204.7" y="139.6">8</text>
<text x="166.6" y="146.6">25</text>
<text x="204.7" y="146.7">6</text>
<text x="166.6" y="150.2">26</text>
<text x="166.6" y="153.7">27</text>
<text x="204.7" y="153.7">4</text>
<text x="204.7" y="150.2">5</text>
<text x="166.6" y="157.2">28</text>
<text x="166.6" y="160.7">29</text>
<text x="204.7" y="160.8">2</text>
<text x="204.7" y="157.3">3</text>
<text x="166.6" y="164.3">30</text>
<text x="204.7" y="164.3">1</text>
<text x="322.5" y="166.2">1</text>
<text x="327" y="167.6">L</text>
<text x="354.1" y="167.6">OUT</text>
<text x="354.3" y="164.1">VCC</text>
<text x="363.4" y="162.7">3</text>
<text x="363.4" y="166.2">4</text>
<text x="322.5" y="169.7">2</text>
<text x="327" y="171.1">N</text>
<text x="353.6" y="171.1">GND</text>
<text x="363.4" y="169.7">5</text>
<text x="363.4" y="173.2">6</text>
<text x="353.6" y="174.7">GND</text>
<text x="363.4" y="190.9">3</text>
<text x="322.5" y="194.4">1</text>
<text x="322.5" y="197.9">2</text>
<text x="327" y="195.8">L</text>
<text x="354.1" y="195.8">OUT</text>
<text x="354.3" y="192.3">VCC</text>
<text x="363.4" y="194.4">4</text>
<text x="363.4" y="197.9">5</text>
<text x="327" y="199.4">N</text>
<text x="353.6" y="199.4">GND</text>
<text x="353.6" y="202.9">GND</text>
<text x="363.4" y="201.5">6</text>
<text x="363.4" y="220.9">3</text>
<text x="322.5" y="224.4">1</text>
<text x="322.5" y="227.9">2</text>
<text x="327" y="225.8">L</text>
<text x="354.1" y="225.8">OUT</text>
<text x="354.3" y="222.3">VCC</text>
<text x="363.4" y="224.4">4</text>
<text x="363.4" y="227.9">5</text>
<text x="327" y="229.3">N</text>
<text x="353.6" y="229.3">GND</text>
<text x="353.6" y="232.9">GND</text>
<text x="363.4" y="231.5">6</text>
</g>
<g font-size="3.2" fill="#8d2323">
<text x="241" y="65.3">D13</text>
<text x="260.6" y="65.3">D12</text>
<text x="241" y="68.9">3V3</text>
<text x="260.6" y="68.9">D11</text>
<text x="241" y="75.9">A0</text>
<text x="241" y="72.4">REF</text>
<text x="260.6" y="72.4">D10</text>
<text x="262.6" y="75.9">D9</text>
<text x="241" y="83">A2</text>
<text x="241" y="79.5">A1</text>
<text x="262.6" y="79.5">D8</text>
<text x="262.6" y="83">D7</text>
<text x="241" y="86.5">A3</text>
<text x="262.6" y="86.5">D6</text>
<text x="241" y="93.6">A5</text>
<text x="241" y="90">A4</text>
<text x="262.6" y="90">D5</text>
<text x="262.6" y="93.6">D4</text>
<text x="241" y="100.6">A7</text>
<text x="241" y="97.1">A6</text>
<text x="262.6" y="97.1">D3</text>
<text x="262.6" y="100.6">D2</text>
<text x="241" y="107.7">RST</text>
<text x="241" y="104.2">5V</text>
<text x="259.8" y="104.2">GND</text>
<text x="260.7" y="107.7">RST</text>
<text x="173.9" y="113">D13</text>
<text x="193.6" y="113">D12</text>
<text x="241" y="111.2">GND</text>
<text x="260.2" y="111.2">RXD</text>
<text x="173.9" y="116.5">3V3</text>
<text x="193.6" y="116.5">D11</text>
<text x="241" y="114.7">Vin</text>
<text x="260.5" y="114.7">TXD</text>
<text x="173.9" y="123.6">A0</text>
<text x="173.9" y="120">REF</text>
<text x="193.6" y="120">D10</text>
<text x="195.6" y="123.6">D9</text>
<text x="173.9" y="130.6">A2</text>
<text x="173.9" y="127.1">A1</text>
<text x="195.6" y="127.1">D8</text>
<text x="195.6" y="130.6">D7</text>
<text x="173.9" y="137.7">A4</text>
<text x="173.9" y="134.1">A3</text>
<text x="195.6" y="134.1">D6</text>
<text x="195.6" y="137.7">D5</text>
<text x="173.9" y="141.2">A5</text>
<text x="195.6" y="141.2">D4</text>
<text x="173.9" y="148.2">A7</text>
<text x="173.9" y="144.7">A6</text>
<text x="195.6" y="144.7">D3</text>
<text x="195.6" y="148.2">D2</text>
<text x="173.9" y="155.3">RST</text>
<text x="173.9" y="151.8">5V</text>
<text x="192.8" y="151.8">GND</text>
<text x="193.7" y="155.3">RST</text>
<text x="173.9" y="158.8">GND</text>
<text x="193.2" y="158.8">RXD</text>
<text x="173.9" y="162.4">Vin</text>
<text x="193.5" y="162.4">TXD</text>
</g>
<g font-size="3.2">
<text x="49.4" y="72.7">1</text>
<text x="49.4" y="76.2">2</text>
<text x="49.4" y="79.8">3</text>
<text x="49.4" y="83.3">4</text>
<text x="49.4" y="86.8">5</text>
<text x="49.4" y="139.7">1</text>
<text x="49.4" y="143.3">2</text>
<text x="49.4" y="146.8">3</text>
<text x="49.4" y="150.3">4</text>
<text x="49.4" y="153.8">5</text>
<text x="49.4" y="196.2">1</text>
<text x="49.4" y="203.2">3</text>
<text x="49.4" y="199.7">2</text>
<text x="49.4" y="206.8">4</text>
<text x="49.4" y="210.3">5</text>
</g>
</svg>
